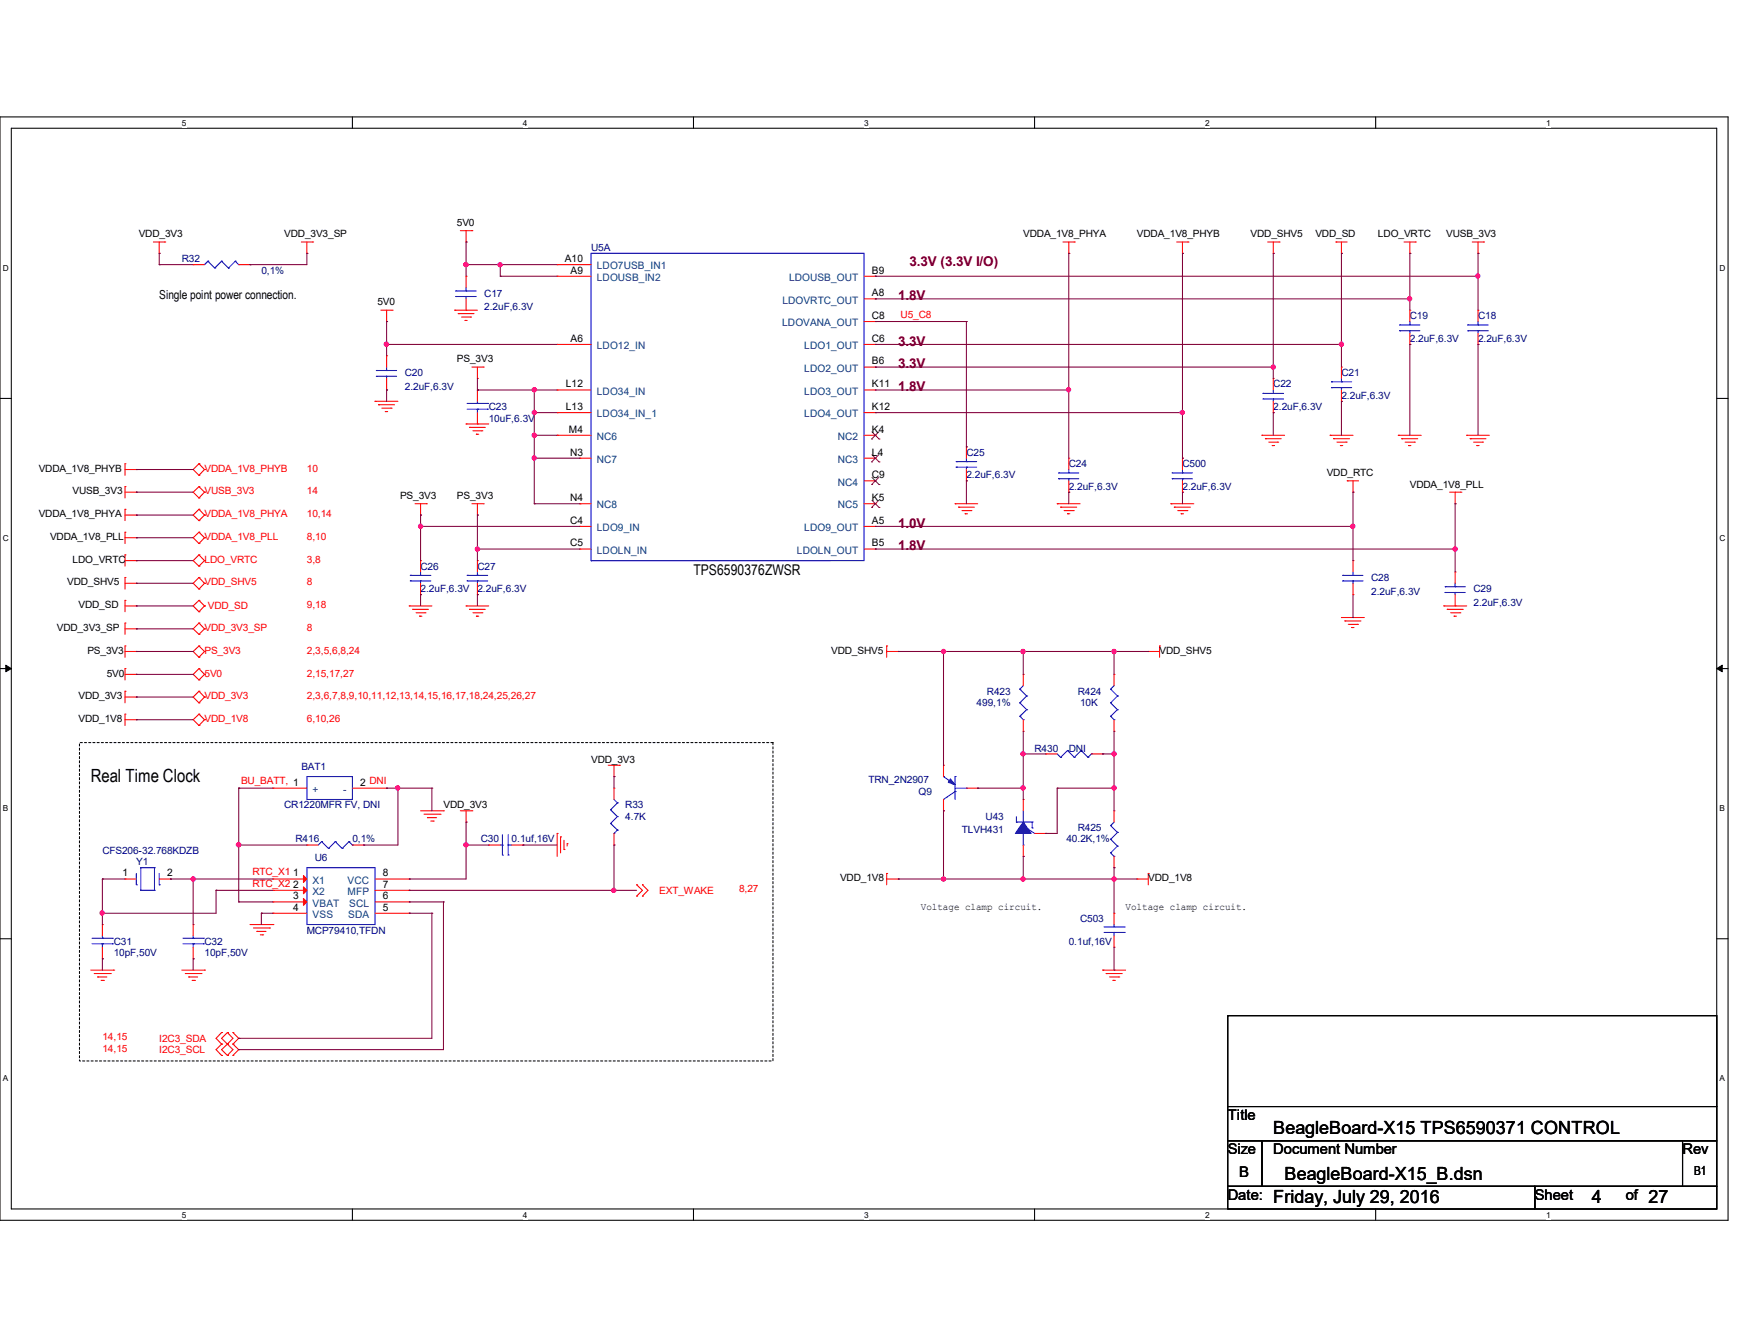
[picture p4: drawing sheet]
<svg xmlns="http://www.w3.org/2000/svg" width="279mm" height="216mm" viewBox="0 0 279 216" stroke-linecap="round" stroke-linejoin="round" font-family="sans-serif">
<path d="M0 18.8h278v177.4h-278zM1.8 20.6h274.3v173.8h-274.3z" fill="none" stroke="#000" stroke-width=".17"/>
<g fill="#fff">
<path d="M29.3 19h.7v1.5h-.7z"/>
<path d="M29.3 194.6h.7v1.4h-.7z"/>
</g>
<path d="M56.7 18.8v1.8M56.7 194.4v1.8" fill="none" stroke="#000" stroke-width=".17"/>
<g fill="#fff">
<path d="M84.1 19h.7v1.5h-.7z"/>
<path d="M84.1 194.6h.7v1.4h-.7z"/>
</g>
<path d="M111.5 18.8v1.8M111.5 194.4v1.8" fill="none" stroke="#000" stroke-width=".17"/>
<g fill="#fff">
<path d="M139 19h.7v1.5h-.7z"/>
<path d="M139 194.6h.7v1.4h-.7z"/>
</g>
<path d="M166.4 18.8v1.8M166.4 194.4v1.8" fill="none" stroke="#000" stroke-width=".17"/>
<g fill="#fff">
<path d="M193.8 19h.8v1.5h-.8z"/>
<path d="M193.8 194.6h.8v1.4h-.8z"/>
</g>
<path d="M221.3 18.8v1.8M221.3 194.4v1.8" fill="none" stroke="#000" stroke-width=".17"/>
<g fill="#fff">
<path d="M248.7 19h.7v1.5h-.7z"/>
<path d="M248.7 194.6h.7v1.4h-.7z"/>
<path d="M.5 42.3h.9v1.5h-.9z"/>
<path d="M276.6 42.3h.9v1.5h-.9z"/>
<path d="M.5 85.8h.9v1.4h-.9z"/>
<path d="M276.6 85.8h.9v1.4h-.9z"/>
</g>
<path d="M0 64.1h1.8M276.1 64.1h1.9" fill="none" stroke="#000" stroke-width=".17"/>
<g fill="#fff">
<path d="M.5 129.2h.8v1.5h-.8z"/>
<path d="M276.6 129.2h.9v1.5h-.9z"/>
</g>
<path d="M0 107.5h1.8M276.1 107.5h1.9" fill="none" stroke="#000" stroke-width=".17"/>
<path d="M.9 106.9l.9 .6-.9 .5zM276.1 107.5l.9-.6v1.1z" fill="#000" stroke="#000" stroke-width=".16"/>
<g fill="#fff">
<path d="M.5 172.6h.8v1.5h-.8z"/>
<path d="M276.6 172.6h.9v1.5h-.9z"/>
</g>
<path d="M0 150.9h1.8M276.1 150.9h1.9M197.5 163.3h78.6v14.6h-78.6zM197.5 177.9h78.6v5.5h-78.6zM197.5 183.4h5.5v7.3h-5.5zM197.5 190.7h49.4v3.7h-49.4zM203 183.4h67.6v7.3h-67.6zM246.9 190.7h29.2v3.7h-29.2zM270.6 183.4h5.5v7.3h-5.5z" fill="none" stroke="#000" stroke-width=".17"/>
<path d="M12.8 119.4h111.5v51.2h-111.5z" fill="none" stroke="#000" stroke-width=".17" stroke-dasharray=".3 .3"/>
<g fill="none" stroke="#f00" stroke-width=".17">
<path d="M24.7 38.9h1.8M25.6 38.9v1.8M26.5 38.9h.1M48.5 38.9h1.8M49.4 38.9v1.8M50.3 38.9h.1M74 37.1h1.9M75 38.9h.1M75 37.1v1.8M75.9 37.1h.1M171 38.9h1.8M171.9 38.9v1.8"/>
<path d="M172.8 38.9h.1M189.3 38.9h1.8M190.2 38.9v1.8M191.1 38.9h.1M203.9 38.9h1.8M204.8 38.9v1.8M205.7 38.9h.1M214.9 38.9h.1M214.9 38.9h1.8M215.8 38.9v1.8M225.8 38.9h1.9M226.8 38.9v1.8"/>
<path d="M227.7 38.9h.1M236.8 38.9h1.8M237.7 38.9v1.8M238.6 38.9h.1M25.6 40.7h.1M31.1 42.5h.1M31.1 42.5h1.8M38.4 42.5h1.8M40.2 42.5h.1M49.4 40.7h.1M61.3 49.9h1.8M62.2 51.7h.1"/>
<path d="M62.2 57.2h.1M62.2 49.9v1.8M62.2 57.2v1.8M63.1 49.9h.1M73.2 49.9h.1M73.2 49.9h3.6M73.7 50.4h.1M73.7 50.4h2.5M74.3 51h1.4M74.8 51.5h.1M74.8 51.5h.3M75 49.9h.1"/>
<path d="M75 44.4h.1M75 44.4v1.8M75 48v1.9M75.7 51h.1M75.9 59h1.8M76.8 59v1.8M77.7 59h.1M89.6 42.5h.1M89.6 44.4h.1M89.6 55.4h.1M89.6 55.4h5.5M89.6 44.4h5.5"/>
<path d="M89.6 42.5h5.5M139 59h1.8M139 48h1.8M139 51.7h1.8M139 55.4h1.8M139 44.4h1.8M140.8 48h.1M140.8 51.7h.1M140.8 55.4h.1M140.8 59h.1M140.8 44.4h.1M171.9 40.7h.1"/>
<path d="M190.2 40.7h.1M204.8 40.7h.1M215.8 40.7h.1M215.8 59h.1M215.8 59v1.8M226.8 40.7h.1M226.8 55.4h.1M226.8 49.9h.1M226.8 49.9v1.8M226.8 53.6v1.8M237.7 40.7h.1M237.7 55.4h.1"/>
<path d="M237.7 49.9h.1M237.7 49.9v1.8M237.7 53.6v1.8M20.1 78.2h.1M20.1 74.5h.1M20.1 74.5v1.9M20.1 78.2v1.9M20.1 79.1h1.8M20.1 75.5h1.8M21.9 79.1h.1M21.9 75.5h.1M32 78.2h.1"/>
<path d="M32 74.5h.1M32 76.4h.1M32 78.2l-.9 .9 .9 1M32 78.2l.9 .9M32 74.5l-.9 1 .9 .9M32 74.5l.9 1M32.9 79.1h.1M32.9 75.5h.1M32.9 79.1l-.9 1M32.9 75.5l-.9 .9M60.3 64.5h.1M60.3 64.5h3.7"/>
<path d="M60.9 65.1h.1M60.9 65.1h2.6M61.4 65.6h1.5M62 66.2h.1M62 66.2h.4M62.2 62.7h.1M62.2 60.8v1.9M62.9 65.6h.1M75 68.2h.1M75 68.2h3.6M75.5 68.7h.1M75.5 68.7h2.6"/>
<path d="M76.1 69.3h1.4M76.6 69.8h.1M76.6 69.8h.4M76.8 60.8h.1M76.8 62.7h.1M76.8 68.2h.1M76.8 62.7v1.8M76.8 66.3v1.9M77.5 69.3h.1M89.6 66.3h.1M89.6 62.7h.1M89.6 70h.1"/>
<path d="M89.6 70h5.5M89.6 62.7h5.5M89.6 66.3h5.5M93.3 73.7h.1M93.3 73.7h1.8M139 70h1.8M139 77.3h1.8M139 73.7h1.8M139 62.7h1.8M139 66.3h1.8M140.8 70h.1M140.8 73.7h.1"/>
<path d="M140.8 77.3h.1M140.8 62.7h.1M140.8 66.3h.1M155.4 77.3h.1M155.4 71.8h.1M155.4 71.8v1.9M155.4 75.5v1.8M171.9 79.1h.1M171.9 73.7h.1M171.9 73.7v1.8M171.9 77.3v1.8M190.2 79.1h.1"/>
<path d="M190.2 73.7h.1M190.2 73.7v1.8M190.2 77.3v1.8M203 70h.1M203 70h3.6M203.5 70.5h.1M203.5 70.5h2.6M204.1 71.1h1.4M204.6 71.6h.1M204.6 71.6h.4M204.8 66.3h.1M204.8 60.8h.1"/>
<path d="M204.8 60.8v1.9M204.8 64.5v1.8M205.5 71.1h.1M214 70h.1M214 70h3.6M214.5 70.5h.1M214.5 70.5h2.6M215.1 71.1h1.4M215.6 71.6h.1M215.6 71.6h.4M215.8 64.5h.1M215.8 62.7v1.8"/>
<path d="M216.5 71.1h.1M216.7 77.3h.1M216.7 77.3h1.8M217.6 79.1h.1M217.6 77.3v1.8M224.9 70h.1M224.9 70h3.7M225.5 70.5h.1M225.5 70.5h2.5M226 71.1h1.5M226.6 71.6h.1M226.6 71.6h.3"/>
<path d="M227.5 71.1h.1M233.2 79.1h1.8M234.1 79.1v1.9M235 79.1h.1M235.9 70h.1M235.9 70h3.7M236.5 70.5h.1M236.5 70.5h2.5M237 71.1h1.5M237.5 71.6h.1M237.5 71.6h.4M238.5 71.1h.1"/>
<path d="M20.1 92.8h.1M20.1 89.2h.1M20.1 85.6h.1M20.1 81.9h.1M20.1 96.5h.1M20.1 97.4h1.8M20.1 81.9v1.8M20.1 85.6v1.8M20.1 89.2v1.8M20.1 92.8v1.9M20.1 96.5v1.8M20.1 93.8h1.8"/>
<path d="M20.1 90.1h1.8M20.1 86.4h1.8M20.1 82.8h1.8M21.9 93.8h.1M21.9 90.1h.1M21.9 86.4h.1M21.9 82.8h.1M21.9 97.4h.1M32 92.8h.1M32 94.7h.1M32 89.2h.1M32 91h.1"/>
<path d="M32 85.6h.1M32 87.4h.1M32 81.9h.1M32 83.7h.1M32 96.5h.1M32 98.3h.1M32 80.1h.1M32 92.8l-.9 1 .9 .9M32 92.8l.9 1M32 89.2l-.9 .9 .9 .9M32 89.2l.9 .9M32 85.6l-.9 .8 .9 1"/>
<path d="M32 85.6l.9 .8M32 81.9l-.9 .9 .9 .9M32 81.9l.9 .9M32 96.5l-.9 .9 .9 .9M32 96.5l.9 .9M32.9 93.8h.1M32.9 90.1h.1M32.9 86.4h.1M32.9 82.8h.1M32.9 97.4h.1M32.9 93.8l-.9 .9M32.9 90.1l-.9 .9"/>
<path d="M32.9 86.4l-.9 1M32.9 82.8l-.9 .9M32.9 97.4l-.9 .9M65.8 97.4h.1M65.8 97.4h3.7M66.4 98h.1M66.4 98h2.5M66.8 81h1.8M66.9 98.5h1.5M67.5 99.1h.1M67.5 99.1h.4M67.6 82.8h.1"/>
<path d="M67.6 95.6h.1M67.6 90.1h.1M67.6 81v1.8M67.6 90.1v1.8M67.6 93.8v1.8M68.4 98.5h.1M68.6 81h.1M75 97.4h.1M75 97.4h3.6M75.5 98h.1M75.5 98h2.6M75.9 81h1.8"/>
<path d="M76.1 98.5h1.4M76.6 99.1h.1M76.6 99.1h.4M76.8 82.8h.1M76.8 95.6h.1M76.8 90.1h.1M76.8 81v1.8M76.8 90.1v1.8M76.8 93.8v1.8M77.5 98.5h.1M77.7 81h.1M93.3 84.6h.1"/>
<path d="M93.3 88.3h.1M93.3 81h.1M93.3 81h1.8M93.3 84.6h1.8M93.3 88.3h1.8M139 81h1.8M139 84.6h1.8M139 88.3h1.8M140.8 81h.1M140.8 84.6h.1M140.8 88.3h.1M153.6 81h.1"/>
<path d="M153.6 81h3.7M154.2 81.5h.1M154.2 81.5h2.5M154.7 82.1h1.5M155.2 82.6h.1M155.2 82.6h.4M156.2 82.1h.1M170.1 81h.1M170.1 81h3.6M170.6 81.5h.1M170.6 81.5h2.6M171.2 82.1h1.4"/>
<path d="M171.7 82.6h.1M171.7 82.6h.4M172.6 82.1h.1M188.3 81h.1M188.3 81h3.7M188.9 81.5h.1M188.9 81.5h2.6M189.4 82.1h1.5M190 82.6h.1M190 82.6h.4M190.9 82.1h.1M215.8 99.3h.1"/>
<path d="M215.8 99.3h3.7M216.3 99.8h.1M216.3 99.8h2.6M217.6 95.6h.1M217.6 90.1h.1M217.6 90.1v1.8M217.6 93.8v1.8M232.2 97.4h.1M232.2 97.4h3.7M232.8 98h.1M232.8 98h2.6M233.3 98.5h1.5"/>
<path d="M233.9 99.1h.1M233.9 99.1h.4M234.1 81h.1M234.1 97.4h.1M234.1 91.9h.1M234.1 91.9v1.9M234.1 95.6v1.8M234.8 98.5h.1M20.1 103.8h.1M20.1 107.5h.1M20.1 100.2h.1M20.1 111.1h.1"/>
<path d="M20.1 114.8h.1M20.1 104.7h1.8M20.1 100.2v1.8M20.1 103.8v1.9M20.1 107.5v1.8M20.1 111.1v1.9M20.1 114.8v1.8M20.1 108.4h1.8M20.1 101.1h1.8M20.1 112.1h1.8M20.1 115.7h1.8M21.9 104.7h.1"/>
<path d="M21.9 108.4h.1M21.9 101.1h.1M21.9 112.1h.1M21.9 115.7h.1M32 103.8h.1M32 105.7h.1M32 107.5h.1M32 109.3h.1M32 100.2h.1M32 102h.1M32 111.1h.1M32 113h.1"/>
<path d="M32 114.8h.1M32 116.6h.1M32 103.8l-.9 .9 .9 1M32 103.8l.9 .9M32 107.5l-.9 .9 .9 .9M32 107.5l.9 .9M32 100.2l-.9 .9 .9 .9M32 100.2l.9 .9M32 111.1l-.9 1 .9 .9M32 111.1l.9 1M32 114.8l-.9 .9 .9 .9M32 114.8l.9 .9"/>
<path d="M32.9 104.7h.1M32.9 108.4h.1M32.9 101.1h.1M32.9 112.1h.1M32.9 115.7h.1M32.9 104.7l-.9 1M32.9 108.4l-.9 .9M32.9 101.1l-.9 .9M32.9 112.1l-.9 .9M32.9 115.7l-.9 .9M142.6 103.8h.1M142.6 104.7h1.9"/>
<path d="M142.6 103.8v1.9M144.5 104.7h.1M164.6 108.4h.1M164.6 117.6h.1M164.6 108.4v1.8M164.6 115.7v1.9M179.2 108.4h.1M179.2 117.6h.1M179.2 108.4v1.8M179.2 115.7v1.9M184.7 104.7h.1M184.7 104.7h1.8"/>
<path d="M186.5 103.8h.1M186.5 103.8v1.9M216.9 100.4h1.5M217.4 100.9h.1M217.4 100.9h.4M218.4 100.4h.1M43.9 126.7h.1M43.9 126.7h5.5M49.4 135.8h.1M49.4 135.8h1.8M56.7 126.7h5.5M56.7 135.8h1.8"/>
<path d="M58.5 135.8h.1M62.2 126.7h.1M67.6 130.3h3.7M68.2 130.9h2.6M68.7 131.4h.1M68.7 131.4h1.5M69.3 132h.4M69.7 132h.1M70.8 130.9h.1M71.3 130.3h.1M74 130.3h1.9M75 132.2h.1"/>
<path d="M75 130.3v1.9M75.9 130.3h.1M78.6 135.8h.1M78.6 135.8h1.9M82.3 135.8h1.8M84.1 135.8h.1M89.6 134h.1M89.6 134v3.7M90.2 134.5h.1M90.2 134.5v2.6M90.7 136.6h.1M90.7 135.1v1.5"/>
<path d="M91.2 135.6h.1M91.2 135.6v.4M97.8 123h1.9M98.8 124.8h.1M98.8 126.7h.1M98.8 135.8h.1M98.8 123v1.8M98.8 126.7v1.8M98.8 134v1.8M99.7 123h.1M151.8 130.3h.1M151.8 123h.1"/>
<path d="M151.8 123v1.8M151.8 128.5v1.8M155.4 126.7h1.9M157.3 126.7h.1M164.6 128.5h.1M164.6 137.7h.1M164.6 128.5v1.8M164.6 135.8v1.9M166.4 134h1.8M168.2 121.2h.1M168.2 134h.1M168.2 121.2h1.9"/>
<path d="M175.6 121.2h1.8M177.4 121.2h.1M179.2 130.3h.1M179.2 139.5h.1M179.2 130.3v1.9M179.2 137.7v1.8M14.6 156h3.7M15.2 156.5h2.5M15.7 157.1h.1M15.7 157.1h1.5M16.3 157.6h.3M16.5 148.6h.1"/>
<path d="M16.5 154.1h.1M16.5 148.6v1.9M16.5 152.3v1.8M16.6 157.6h.1M17.7 156.5h.1M18.3 156h.1M20.1 141.3h.1M20.1 141.3h1.8M25.6 141.3h1.8M27.4 141.3h.1M29.3 156h3.6M29.8 156.5h2.5"/>
<path d="M30.4 157.1h.1M30.4 157.1h1.4M30.9 157.6h.4M31.1 148.6h.1M31.1 154.1h.1M31.1 148.6v1.9M31.1 152.3v1.8M31.3 157.6h.1M32.3 156.5h.1M32.9 156h.1M40.2 148.6h3.7M40.8 149.2h2.5"/>
<path d="M41.3 149.7h.1M41.3 149.7h1.5M41.9 150.3h.3M42.2 150.3h.1M43.3 149.2h.1M43.9 148.6h.1M43.9 141.3h.1M43.9 143.1h.1M43.9 145h.1M43.9 146.8h.1M43.9 141.3h5.5M43.9 143.1h5.5"/>
<path d="M43.9 145h5.5M43.9 146.8h5.5M60.3 141.3h5.5M60.3 143.1h5.5M60.3 145h5.5M60.3 146.8h5.5M65.8 141.3h.1M65.8 143.1h.1M65.8 145h.1M65.8 146.8h.1M102.4 142.2h.1M102.4 144.1h.1"/>
<path d="M102.4 142.2l.9 .9-.9 1M103.3 142.2h.1M103.3 144.1h.1M103.3 142.2l.9 .9-.9 1M142.6 140.4h.1M142.6 141.3h1.9M142.6 140.4v1.8M144.5 141.3h.1M177.4 156h.1M177.4 156h3.7M177.9 156.5h.1M177.9 156.5h2.6"/>
<path d="M178.5 157.1h1.5M179 157.6h.1M179 157.6h.4M179.2 146.8h.1M179.2 152.3h.1M179.2 146.8v1.8M179.2 150.5v1.8M180 157.1h.1M182.9 141.3h.1M182.9 141.3h1.8M184.7 140.4h.1M184.7 140.4v1.8"/>
<path d="M35.6 167.9h.1M35.6 169.7h.1M35.6 166h.1M35.6 167.9l-.8 .8 .8 1M35.6 166l-.8 .9 .8 1M36.6 169.7h.1M36.6 167.9h.1M36.6 166h.1M36.6 167.9l-1 .8 1 1M36.6 166l-1 .9 1.9 1.8-.9 1M36.6 166l.9 .9-.9 1M37.5 167.9h.1"/>
<path d="M37.5 169.7h.1M37.5 166h.1M37.5 167.9l.9 .8-.9 1M37.5 166l.9 .9-.9 1"/>
</g>
<g fill="none" stroke="#00f" stroke-width=".17">
<path d="M33.4 42h.1M33.4 42l-.5 .5M33.4 42l1.1 1.1M34.5 43.1h.1M35.6 42h.1M35.6 42l-1.1 1.1M35.6 42l1.1 1.1M36.7 43.1h.1M37.8 42h.1M37.8 42l-1.1 1.1M37.8 42l.6 .5M38.4 42.5h.1"/>
<path d="M60.5 59.6h.1M60.5 59.6h3.3M62.2 59.6h.1M62.2 59v.6M73.3 46.8h.1M73.3 47.7h.1M73.3 46.8h3.3M73.3 47.7h3.3M75 47.7h.1M75 46.8h.1M75 46.2v.6M75 47.7v.3"/>
<path d="M95.1 40.7h43.9v49.4h-43.9zM225.1 52.2h.1M225.1 53.2h.1M225.1 52.2h3.3M225.1 53.2h3.3M226.8 53.2h.1M226.8 52.2h.1M226.8 51.7v.5M226.8 53.2v.4M236.1 52.2h.1M236.1 53.2h.1M236.1 52.2h3.3"/>
<path d="M236.1 53.2h3.3M237.7 53.2h.1M237.7 52.2h.1M237.7 51.7v.5M237.7 53.2v.4M60.5 60.5h.1M60.5 60.5h3.3M62.2 60.5h.1M62.2 60.5v.3M75.1 65.8h3.3M75.1 64.9h3.3M76.8 64.9h.1"/>
<path d="M76.8 65.8h.1M76.8 64.5v.4M76.8 65.8v.5M78.4 65.8h.1M78.4 64.9h.1M153.8 74.2h.1M153.8 75.1h.1M153.8 74.2h3.3M153.8 75.1h3.3M155.4 75.1h.1M155.4 74.2h.1M155.4 73.7v.5"/>
<path d="M155.4 75.1v.4M170.3 76h.1M170.3 77h.1M170.3 76h3.2M170.3 77h3.2M171.9 77h.1M171.9 76h.1M171.9 75.5v.5M171.9 77v.3M188.6 76h.1M188.6 77h.1M188.6 76h3.2"/>
<path d="M188.6 77h3.2M190.2 77h.1M190.2 76h.1M190.2 75.5v.5M190.2 77v.3M203.2 63.2h.1M203.2 64.1h.1M203.2 63.2h3.3M203.2 64.1h3.3M204.8 64.1h.1M204.8 63.2h.1M204.8 62.7v.5"/>
<path d="M204.8 64.1v.4M214.2 61.4h.1M214.2 62.3h.1M214.2 61.4h3.2M214.2 62.3h3.2M215.8 62.3h.1M215.8 61.4h.1M215.8 60.8v.6M215.8 62.3v.4M66 92.5h.1M66 93.4h.1M66 92.5h3.3"/>
<path d="M66 93.4h3.3M67.6 93.4h.1M67.6 92.5h.1M67.6 91.9v.6M67.6 93.4v.4M75.1 92.5h.1M75.1 93.4h.1M75.1 92.5h3.3M75.1 93.4h3.3M76.8 93.4h.1M76.8 92.5h.1M76.8 91.9v.6"/>
<path d="M76.8 93.4v.4M95.1 90.1h.1M95.1 90.1h38.4M216 92.5h.1M216 93.4h.1M216 92.5h3.2M216 93.4h3.2M217.6 93.4h.1M217.6 92.5h.1M217.6 91.9v.6M217.6 93.4v.4M232.5 94.3h.1"/>
<path d="M232.5 95.2h.1M232.5 94.3h3.2M232.5 95.2h3.2M234.1 95.2h.1M234.1 94.3h.1M234.1 93.8v.5M234.1 95.2v.4M164 110.8h.1M164 113h.1M164 115.1h.1M164 113l1.1 1.1M164 110.8l1.1 1.1"/>
<path d="M164 115.1l.6 .6M164.6 115.7h.1M164.6 110.2l-.6 .6M165.1 111.9h.1M165.1 114.1h.1M165.1 111.9l-1.1 1.1M165.1 114.1l-1.1 1M178.6 110.8h.1M178.6 113h.1M178.6 115.1h.1M178.6 110.8l1.1 1.1M178.6 113l1.1 1.1"/>
<path d="M178.6 115.1l.6 .6M179.2 115.7h.1M179.2 110.2l-.6 .6M179.7 111.9h.1M179.7 114.1h.1M179.7 111.9l-1.1 1.1M179.7 114.1l-1.1 1M22.6 139.5h.1M22.6 139.5v3.6M22.6 139.5h2.2M24.8 139.5h.1M24.8 139.5v3.6"/>
<path d="M49.4 124.8h7.3v3.7h-7.3zM49.4 139.5h10.9v9.1h-10.9zM51.7 135.3h.1M51.7 135.3l-.5 .5M51.7 135.3l1.1 1.1M52.8 136.4h.1M53.9 135.3h.1M53.9 135.3l-1.1 1.1M53.9 135.3l1.1 1.1M55 136.4h.1M56.1 135.3h.1M56.1 135.3l-1.1 1.1"/>
<path d="M56.1 135.3l.6 .5M56.7 135.8h.1M80.5 135.8h.3M80.8 135.8h.1M80.8 137.5h.1M80.8 134.2v3.3M81.7 137.5h.1M81.7 135.8h.1M81.7 135.8h.6M81.7 134.2v3.3M98.2 130.2h.1M98.2 132.4h.1"/>
<path d="M98.2 130.2l1.1 1.1M98.2 132.4l1.1 1M98.8 134h.1M98.8 128.5l.5 .6M99.3 129.1h.1M99.3 131.3h.1M99.3 133.4h.1M99.3 129.1l-1.1 1.1M99.3 131.3l-1.1 1.1M99.3 133.4l-.5 .6M151.8 124.8h.1M151.8 124.8l1.8 1.4"/>
<path d="M153.6 127.3h.1M153.6 124.8h.1M153.6 127.3l-1.8 1.2M153.6 124.8v3.7M153.6 126.7h1.8M155.4 126.7h.1M163.5 132.2h.1M163.5 132.2h2.5M163.5 131.3v.9M164.6 132.2h.1M164.6 135.8h.1M164.6 130.3v1.9"/>
<path d="M164.6 134v1.8M165.3 133.3h.1M165.3 133.3l1.1 .7M166 133.1h.1M166 132.2h.1M166 132.2v.9M170.1 121.2l.5 .6M170.6 121.8h.1M171.7 120.6h.1M171.7 120.6l-1.1 1.2M171.7 120.6l1.1 1.2M172.8 121.8h.1"/>
<path d="M173.9 120.6h.1M173.9 120.6l-1.1 1.2M173.9 120.6l1.1 1.2M175 121.8h.1M175.6 121.2h.1M175.6 121.2l-.6 .6M178.6 132.7h.1M178.6 134.9h.1M178.6 137.1h.1M178.6 132.7l1.1 1.1M178.6 134.9l1.1 1.1M178.6 137.1l.6 .6"/>
<path d="M179.2 137.7h.1M179.2 132.2l-.6 .5M179.7 133.8h.1M179.7 136h.1M179.7 133.8l-1.1 1.1M179.7 136l-1.1 1.1M14.8 151.7h3.3M14.8 150.8h3.3M16.5 150.8h.1M16.5 151.7h.1M16.5 150.5v.3M16.5 151.7v.6"/>
<path d="M18.1 151.7h.1M18.1 150.8h.1M21.9 142.2h.1M21.9 140.4v1.8M22.6 143.1h.1M22.6 143.1h2.2M24.8 143.1h.1M25.6 142.2h.1M25.6 140.4v1.8M29.4 151.7h3.3M29.4 150.8h3.3M31.1 150.8h.1"/>
<path d="M31.1 151.7h.1M31.1 150.5v.3M31.1 151.7v.6M32.7 151.7h.1M32.7 150.8h.1M177.6 149.9h3.2M177.6 149h3.2M179.2 149h.1M179.2 149.9h.1M179.2 148.6v.4M179.2 149.9v.6M180.8 149.9h.1"/>
<path d="M180.8 149h.1"/>
</g>
<g fill="none" stroke="#804000" stroke-width=".16">
<path d="M140.2 70.6h.1M140.2 74.3h.1M140.2 77.9h.1M140.3 69.4l1.1 1.2M140.3 73.1l1.1 1.2M140.3 76.8l1.1 1.1M141.4 69.4l-1.2 1.2M141.4 73.1l-1.2 1.2M141.4 76.8l-1.2 1.1M141.4 70.6h.1M141.4 74.3h.1M141.4 77.9h.1"/>
<path d="M140.2 81.6h.1M140.3 80.4l1.1 1.2M141.4 80.4l-1.2 1.2M141.4 81.6h.1"/>
</g>
<g fill="#00f" stroke="#00f" stroke-width=".17">
<path d="M152.9 125.2l.7 1-1.1-.4z"/>
<path d="M164.6 132.2l1.3 1.8h-2.6z" fill-rule="evenodd"/>
</g>
<g fill="#f00" stroke="#f00" stroke-width=".17">
<path d="M48.8 140.8l.6 .5-.6 .6z"/>
<path d="M48.8 142.6l.6 .5-.6 .6z"/>
<path d="M48.8 144.4l.6 .6-.6 .5z"/>
</g>
<g fill="none" stroke="#800040" stroke-width=".17">
<path d="M75 38.9h.1M75 38.9v5.5M25.6 42.5h.1M25.6 40.7h.1M25.6 42.5h5.5M25.6 40.7v1.8M40.2 42.5h.1M49.4 40.7h.1M49.4 40.7v1.8h-9.2M62.2 55.4h.1M62.2 51.7h.1M62.2 55.4h27.4"/>
<path d="M62.2 51.7v5.5M75 42.5h.1M75 42.5h14.6M80.5 44.4h.1M80.5 42.5h.1M80.5 44.4h9.1M80.5 42.5v1.9M140.8 48h.1M140.8 44.4h.1M140.8 55.4h.1M140.8 59h.1M140.8 44.4h96.9"/>
<path d="M140.8 55.4h75M140.8 48h86M140.8 59h64M140.8 51.7h14.6M155.4 51.7h.1M155.4 51.7v20.1M171.9 40.7h.1M171.9 40.7v33M190.2 40.7h.1M190.2 40.7v33M204.8 59h.1M204.8 40.7h.1"/>
<path d="M204.8 40.7v20.1M215.8 55.4h.1M215.8 40.7h.1M215.8 40.7v18.3M226.8 48h.1M226.8 55.4h.1M226.8 40.7h.1M226.8 40.7v9.2M226.8 55.4v14.6M237.7 55.4h.1M237.7 44.4h.1M237.7 40.7h.1"/>
<path d="M237.7 40.7v9.2M237.7 55.4v14.6M21.9 79.1h.1M21.9 75.5h.1M21.9 79.1h9.2M21.9 75.5h9.2M62.2 62.7h.1M62.2 62.7v1.8M76.8 62.7h.1M76.8 62.7h12.8M76.8 60.8v1.9M85.9 62.7h.1"/>
<path d="M85.9 66.3h.1M85.9 70h.1M85.9 73.7h.1M85.9 66.3h3.7M85.9 62.7v18.3M85.9 70h3.7M85.9 73.7h7.4M140.8 62.7h31.1M140.8 66.3h49.4M155.4 77.3h.1M155.4 71.8h.1M155.4 77.3v3.7"/>
<path d="M171.9 62.7h.1M171.9 79.1h.1M171.9 79.1v1.9M190.2 73.7h.1M190.2 79.1h.1M190.2 66.3h.1M190.2 79.1v1.9M204.8 66.3h.1M204.8 66.3v3.7M215.8 64.5h.1M215.8 64.5v5.5M217.6 79.1h.1"/>
<path d="M217.6 79.1v11M21.9 93.8h.1M21.9 90.1h.1M21.9 86.4h.1M21.9 82.8h.1M21.9 97.4h.1M21.9 93.8h9.2M21.9 90.1h9.2M21.9 86.4h9.2M21.9 82.8h9.2M21.9 97.4h9.2M67.6 84.6h.1"/>
<path d="M67.6 95.6h.1M67.6 82.8h.1M67.6 82.8v7.3M67.6 95.6v1.8M67.6 84.6h25.7M76.8 88.3h.1M76.8 95.6h.1M76.8 82.8h.1M76.8 82.8v7.3M76.8 95.6v1.8M76.8 88.3h16.5M85.9 81h.1"/>
<path d="M85.9 81h7.4M140.8 88.3h.1M140.8 88.3h93.3M140.8 84.6h76.8M217.6 84.6h.1M217.6 99.3h.1M217.6 95.6v3.7M234.1 88.3h.1M234.1 81h.1M234.1 81v10.9M21.9 108.4h.1M21.9 101.1h.1"/>
<path d="M21.9 104.7h.1M21.9 112.1h.1M21.9 115.7h.1M21.9 108.4h9.2M21.9 101.1h9.2M21.9 104.7h9.2M21.9 112.1h9.2M21.9 115.7h9.2M144.5 104.7h.1M144.5 104.7h40.2M151.8 104.7h.1M151.8 104.7v18.3"/>
<path d="M164.6 104.7h.1M164.6 104.7v3.7M164.6 117.6v10.9M179.2 104.7h.1M179.2 104.7v3.7M179.2 117.6v12.7M38.4 126.7h.1M38.4 135.8h.1M38.4 135.8h11M38.4 126.7v18.3M38.4 126.7h5.5M58.5 135.8h.1"/>
<path d="M62.2 126.7h.1M62.2 126.7h7.3M64 126.7h.1M64 126.7v9.1h-5.5M69.5 126.7h.1M69.5 126.7v3.6M75 135.8h.1M75 132.2h.1M75 132.2v9.1h-9.2M75 135.8h3.6M84.1 135.8h.1M84.1 135.8h5.5"/>
<path d="M98.8 124.8h.1M98.8 135.8h.1M98.8 124.8v1.9M98.8 135.8v7.3M151.8 130.3h.1M151.8 130.3v11M157.3 126.7h.1M157.3 126.7h7.3M164.6 121.2h.1M164.6 137.7h.1M164.6 126.7h.1M164.6 137.7v3.6"/>
<path d="M164.6 121.2h3.6M168.2 134h.1M170.1 126.7h.1M170.1 126.7h9.1M170.1 126.7v7.3h-1.9M177.4 121.2h.1M177.4 121.2h1.8M179.2 139.5h.1M179.2 121.2h.1M179.2 126.7h.1M179.2 139.5v7.3M16.5 146.8h.1"/>
<path d="M16.5 141.3h.1M16.5 154.1h.1M16.5 141.3h3.6M16.5 141.3v7.3M16.5 154.1v1.9M27.4 141.3h.1M27.4 141.3h16.5M31.1 141.3h.1M31.1 154.1h.1M31.1 141.3v7.3M31.1 154.1v1.9M34.8 143.1h.1"/>
<path d="M34.8 143.1v3.7h-18.3M34.8 143.1h9.1M38.4 145h.1M38.4 145h5.5M42 146.8h.1M42 146.8h1.9M42 146.8v1.8M65.8 141.3h.1M65.8 145h.1M65.8 146.8h.1M65.8 143.1h.1M65.8 146.8h3.7"/>
<path d="M65.8 145h5.5M65.8 143.1h36.6M69.5 146.8h.1M69.5 146.8v20.1h-31.1M71.3 145h.1M71.3 145v23.7h-32.9M98.8 143.1h.1M144.5 141.3h.1M144.5 141.3h38.4M151.8 141.3h.1M164.6 141.3h.1M179.2 141.3h.1"/>
<path d="M179.2 156h.1M179.2 152.3v3.7M38.4 166.9h.1M38.4 168.7h.1"/>
</g>
<g fill="#f0f" stroke="#f0f" stroke-width=".17">
<circle cx="62.1" cy="55.3" r=".34"/>
<circle cx="80.4" cy="42.5" r=".34"/>
<circle cx="75" cy="42.5" r=".35"/>
<circle cx="85.9" cy="66.3" r=".34"/>
<circle cx="85.9" cy="62.7" r=".34"/>
<circle cx="76.8" cy="88.3" r=".34"/>
<circle cx="67.6" cy="84.6" r=".34"/>
<circle cx="234.1" cy="88.3" r=".34"/>
<circle cx="171.9" cy="62.7" r=".34"/>
<circle cx="226.7" cy="48" r=".34"/>
<circle cx="217.6" cy="84.6" r=".34"/>
<circle cx="38.4" cy="135.8" r=".35"/>
<circle cx="98.7" cy="143.1" r=".34"/>
<circle cx="31.1" cy="141.3" r=".34"/>
<circle cx="16.4" cy="146.8" r=".34"/>
<circle cx="75" cy="135.8" r=".35"/>
<circle cx="237.7" cy="44.4" r=".34"/>
<circle cx="215.8" cy="55.3" r=".34"/>
<circle cx="204.8" cy="59" r=".34"/>
<circle cx="64" cy="126.7" r=".34"/>
<circle cx="190.2" cy="66.3" r=".34"/>
<circle cx="164.5" cy="121.2" r=".34"/>
<circle cx="151.8" cy="141.3" r=".34"/>
<circle cx="151.8" cy="104.7" r=".34"/>
<circle cx="179.2" cy="104.7" r=".34"/>
<circle cx="164.5" cy="104.7" r=".34"/>
<circle cx="179.2" cy="141.3" r=".34"/>
<circle cx="164.5" cy="141.3" r=".34"/>
<circle cx="179.2" cy="126.7" r=".34"/>
<circle cx="179.2" cy="121.2" r=".34"/>
<circle cx="164.5" cy="126.7" r=".34"/>
<circle cx="85.9" cy="73.6" r=".34"/>
<circle cx="85.9" cy="70" r=".34"/>
</g>
<g font-size="2.9">
<text x="14.6" y="125.8">Real Time Clock</text>
<text x="204.8" y="182.3">BeagleBoard-X15 TPS6590371 CONTROL</text>
<text x="206.6" y="189.7">BeagleBoard-X15_B.dsn</text>
<text x="204.8" y="193.3">Friday, July 29, 2016</text>
<text x="256" y="193.3">4</text>
<text x="265.2" y="193.3">27</text>
</g>
<g font-size="2.4">
<text x="111.5" y="92.4">TPS6590376ZWSR</text>
<text x="197.5" y="180.1">Title</text>
<text x="197.5" y="185.6">Size</text>
<text x="204.8" y="185.6">Document Number</text>
<text x="270.6" y="185.6">Rev</text>
<text x="199.3" y="189.2">B</text>
<text x="197.5" y="192.9">Date:</text>
<text x="246.9" y="192.9">Sheet</text>
<text x="261.5" y="192.9">of</text>
</g>
<g font-size="2.2" fill="#800000">
<text x="146.3" y="42.8">3.3V (3.3V I/O)</text>
<text x="144.5" y="48.3">1.8V</text>
<text x="144.5" y="59.2">3.3V</text>
<text x="144.5" y="55.6">3.3V</text>
<text x="144.5" y="62.9">1.8V</text>
<text x="144.5" y="84.8">1.0V</text>
<text x="144.5" y="88.5">1.8V</text>
</g>
<g font-size="2">
<text x="25.6" y="48.1">Single point power connection.</text>
<text x="272.5" y="188.9">B1</text>
</g>
<g font-size="1.7">
<text x="90.8" y="42.1">A10</text>
<text x="91.8" y="44">A9</text>
<text x="140.2" y="47.6">A8</text>
<text x="140.2" y="44">B9</text>
<text x="140.2" y="51.3">C8</text>
<text x="91.8" y="54.9">A6</text>
<text x="140.2" y="54.9">C6</text>
<text x="140.2" y="58.6">B6</text>
<text x="91" y="65.9">L13</text>
<text x="91" y="62.3">L12</text>
<text x="140.2" y="62.3">K11</text>
<text x="140.2" y="65.9">K12</text>
<text x="91.5" y="69.6">M4</text>
<text x="140.2" y="69.6">K4</text>
<text x="91.7" y="73.2">N3</text>
<text x="140.2" y="73.2">L4</text>
<text x="140.2" y="76.9">C9</text>
<text x="91.7" y="80.6">N4</text>
<text x="140.2" y="80.6">K5</text>
<text x="91.7" y="84.2">C4</text>
<text x="91.7" y="87.8">C5</text>
<text x="140.2" y="84.2">A5</text>
<text x="140.2" y="87.8">B5</text>
<text x="58" y="126.3">2 DNI</text>
<text x="19.7" y="140.9">1</text>
<text x="26.9" y="140.9">2</text>
<text x="47.2" y="140.9">1</text>
<text x="47.2" y="142.7">2</text>
<text x="61.6" y="140.9">8</text>
<text x="61.6" y="142.7">7</text>
<text x="47.2" y="144.6">3</text>
<text x="47.2" y="146.4">4</text>
<text x="61.6" y="144.6">6</text>
<text x="61.6" y="146.4">5</text>
</g>
<g font-size="1.7" fill="#004080">
<text x="96" y="43.3">LDO7USB_IN1</text>
<text x="96" y="45.2">LDOUSB_IN2</text>
<text x="126.9" y="45.2">LDOUSB_OUT</text>
<text x="125.8" y="52.5">LDOVANA_OUT</text>
<text x="125.9" y="48.8">LDOVRTC_OUT</text>
<text x="96" y="56.1">LDO12_IN</text>
<text x="129.4" y="56.1">LDO1_OUT</text>
<text x="129.4" y="59.8">LDO2_OUT</text>
<text x="96" y="63.5">LDO34_IN</text>
<text x="129.4" y="63.5">LDO3_OUT</text>
<text x="96" y="67.1">LDO34_IN_1</text>
<text x="96" y="70.7">NC6</text>
<text x="129.4" y="67.1">LDO4_OUT</text>
<text x="134.7" y="70.7">NC2</text>
<text x="96" y="74.4">NC7</text>
<text x="134.7" y="74.4">NC3</text>
<text x="96" y="81.7">NC8</text>
<text x="134.7" y="78.1">NC4</text>
<text x="134.7" y="81.7">NC5</text>
<text x="96" y="85.4">LDO9_IN</text>
<text x="96" y="89">LDOLN_IN</text>
<text x="128.2" y="89">LDOLN_OUT</text>
<text x="129.4" y="85.4">LDO9_OUT</text>
<text x="50.3" y="127.5">+</text>
<text x="55.2" y="127.5">-</text>
<text x="50.3" y="142.1">X1</text>
<text x="50.3" y="143.9">X2</text>
<text x="55.9" y="143.9">MFP</text>
<text x="55.9" y="142.1">VCC</text>
<text x="50.3" y="145.8">VBAT</text>
<text x="50.3" y="147.6">VSS</text>
<text x="56" y="147.6">SDA</text>
<text x="56.2" y="145.8">SCL</text>
</g>
<g font-size="1.6">
<text x="22.3" y="38.1">VDD_3V3</text>
<text x="45.7" y="38.1">VDD_3V3_SP</text>
<text x="73.5" y="36.3">5V0</text>
<text x="164.6" y="38.1">VDDA_1V8_PHYA</text>
<text x="182.9" y="38.1">VDDA_1V8_PHYB</text>
<text x="201.2" y="38.1">VDD_SHV5</text>
<text x="211.6" y="38.1">VDD_SD</text>
<text x="221.7" y="38.1">LDO_VRTC</text>
<text x="232.6" y="38.1">VUSB_3V3</text>
<text x="60.7" y="49.1">5V0</text>
<text x="73.5" y="58.3">PS_3V3</text>
<text x="6.2" y="75.8">VDDA_1V8_PHYB</text>
<text x="213.4" y="76.5">VDD_RTC</text>
<text x="6.2" y="83.1">VDDA_1V8_PHYA</text>
<text x="11.7" y="79.5">VUSB_3V3</text>
<text x="64.3" y="80.2">PS_3V3</text>
<text x="73.5" y="80.2">PS_3V3</text>
<text x="226.8" y="78.4">VDDA_1V8_PLL</text>
<text x="8" y="86.8">VDDA_1V8_PLL</text>
<text x="10.8" y="94.1">VDD_SHV5</text>
<text x="11.7" y="90.5">LDO_VRTC</text>
<text x="9.1" y="101.4">VDD_3V3_SP</text>
<text x="12.6" y="97.7">VDD_SD</text>
<text x="14.1" y="105.1">PS_3V3</text>
<text x="133.7" y="105.1">VDD_SHV5</text>
<text x="186.5" y="105.1">VDD_SHV5</text>
<text x="12.6" y="112.4">VDD_3V3</text>
<text x="17.2" y="108.8">5V0</text>
<text x="12.6" y="116">VDD_1V8</text>
<text x="95.1" y="122.6">VDD_3V3</text>
<text x="71.3" y="130">VDD_3V3</text>
<text x="135.1" y="141.6">VDD_1V8</text>
<text x="184.7" y="141.6">VDD_1V8</text>
<text x="148.1" y="146.3">Voltage clamp circuit.</text>
<text x="181.1" y="146.3">Voltage clamp circuit.</text>
</g>
<g font-size="1.6" fill="#000080">
<text x="95.1" y="40.3">U5A</text>
<text x="29.3" y="42.2">R32</text>
<text x="42" y="44">0,1%</text>
<text x="77.9" y="47.7">C17</text>
<text x="77.9" y="49.9">2.2uF,6.3V</text>
<text x="226.8" y="51.3">C19</text>
<text x="237.7" y="51.3">C18</text>
<text x="226.8" y="55">2.2uF,6.3V</text>
<text x="237.7" y="55">2.2uF,6.3V</text>
<text x="65.1" y="60.5">C20</text>
<text x="65.1" y="62.7">2.2uF,6.3V</text>
<text x="78.6" y="66">C23</text>
<text x="204.8" y="62.3">C22</text>
<text x="204.8" y="66">2.2uF,6.3V</text>
<text x="215.8" y="60.5">C21</text>
<text x="215.8" y="64.1">2.2uF,6.3V</text>
<text x="78.6" y="67.8">10uF,6.3V</text>
<text x="155.4" y="73.3">C25</text>
<text x="155.4" y="76.9">2.2uF,6.3V</text>
<text x="171.9" y="75.1">C24</text>
<text x="190.2" y="75.1">C500</text>
<text x="171.9" y="78.7">2.2uF,6.3V</text>
<text x="190.2" y="78.7">2.2uF,6.3V</text>
<text x="67.6" y="91.6">C26</text>
<text x="67.6" y="95.2">2.2uF,6.3V</text>
<text x="76.8" y="91.6">C27</text>
<text x="76.8" y="95.2">2.2uF,6.3V</text>
<text x="220.6" y="93.4">C28</text>
<text x="220.6" y="95.6">2.2uF,6.3V</text>
<text x="237" y="95.2">C29</text>
<text x="237" y="97.4">2.2uF,6.3V</text>
<text x="157.1" y="113.5">499,1%</text>
<text x="158.7" y="111.7">R423</text>
<text x="173.4" y="111.7">R424</text>
<text x="173.7" y="113.5">10K</text>
<text x="48.5" y="123.7">BAT1</text>
<text x="139.7" y="125.9">TRN_2N2907</text>
<text x="166.4" y="120.8">R430</text>
<text x="171.9" y="120.8">DNI</text>
<text x="45.7" y="130">CR1220MFR FV, DNI</text>
<text x="100.6" y="130">R33</text>
<text x="100.6" y="131.8">4.7K</text>
<text x="147.7" y="127.8">Q9</text>
<text x="158.5" y="131.8">U43</text>
<text x="16.5" y="137.3">CFS206-32.768KDZB</text>
<text x="47.5" y="135.4">R416</text>
<text x="56.7" y="135.4">0,1%</text>
<text x="77.3" y="135.4">C30</text>
<text x="82.3" y="135.4">0.1uf,16V</text>
<text x="154.7" y="134">TLVH431</text>
<text x="171.5" y="135.4">40.2K,1%</text>
<text x="173.4" y="133.6">R425</text>
<text x="21.9" y="139.1">Y1</text>
<text x="50.6" y="138.4">U6</text>
<text x="173.7" y="148.3">C503</text>
<text x="18.3" y="151.9">C31</text>
<text x="18.3" y="153.7">10pF,50V</text>
<text x="32.9" y="151.9">C32</text>
<text x="32.9" y="153.7">10pF,50V</text>
<text x="49.4" y="150.1">MCP79410,TFDN</text>
<text x="171.9" y="151.9">0.1uf,16V</text>
</g>
<g font-size="1.6" fill="#f00">
<text x="144.9" y="51.1">U5_C8</text>
<text x="32.9" y="75.8">VDDA_1V8_PHYB</text>
<text x="49.4" y="75.8">10</text>
<text x="32.9" y="83.1">VDDA_1V8_PHYA</text>
<text x="32.9" y="79.5">VUSB_3V3</text>
<text x="49.4" y="83.1">10,14</text>
<text x="49.4" y="79.5">14</text>
<text x="32.9" y="86.8">VDDA_1V8_PLL</text>
<text x="49.4" y="86.8">8,10</text>
<text x="32.9" y="94.1">VDD_SHV5</text>
<text x="32.9" y="90.5">LDO_VRTC</text>
<text x="49.4" y="94.1">8</text>
<text x="49.4" y="90.5">3,8</text>
<text x="32.9" y="101.4">VDD_3V3_SP</text>
<text x="33.4" y="98">VDD_SD</text>
<text x="49.4" y="101.4">8</text>
<text x="49.4" y="97.7">9,18</text>
<text x="32.9" y="105.1">PS_3V3</text>
<text x="49.4" y="105.1">2,3,5,6,8,24</text>
<text x="32.9" y="108.8">5V0</text>
<text x="32.9" y="112.4">VDD_3V3</text>
<text x="49.4" y="108.8">2,15,17,27</text>
<text x="49.4" y="112.4">2,3,6,7,8,9,10,11,12,13,14,15,16,17,18,24,25,26,27</text>
<text x="32.9" y="116">VDD_1V8</text>
<text x="49.4" y="116">6,10,26</text>
<text x="38.8" y="126.1">BU_BATT, 1</text>
<text x="40.6" y="140.7">RTC_X1</text>
<text x="40.6" y="142.5">RTC_X2</text>
<text x="106" y="143.7">EXT_WAKE</text>
<text x="118.9" y="143.5">8,27</text>
<text x="16.5" y="167.3">14,15</text>
<text x="25.6" y="167.4">I2C3_SDA</text>
<text x="16.5" y="169.1">14,15</text>
<text x="25.6" y="169.3">I2C3_SCL</text>
</g>
<g font-size="1.3">
<text x="29.3" y="20.2">5</text>
<text x="84.1" y="20.2">4</text>
<text x="139" y="20.2">3</text>
<text x="193.8" y="20.2">2</text>
<text x="248.7" y="20.2">1</text>
<text x=".5" y="43.5">D</text>
<text x="276.6" y="43.5">D</text>
<text x=".5" y="87">C</text>
<text x="276.6" y="87">C</text>
<text x=".5" y="130.4">B</text>
<text x="276.6" y="130.4">B</text>
<text x=".5" y="173.8">A</text>
<text x="276.6" y="173.8">A</text>
<text x="29.3" y="195.7">5</text>
<text x="84.1" y="195.7">4</text>
<text x="139" y="195.7">3</text>
<text x="193.8" y="195.7">2</text>
<text x="248.7" y="195.7">1</text>
</g>
</svg>
